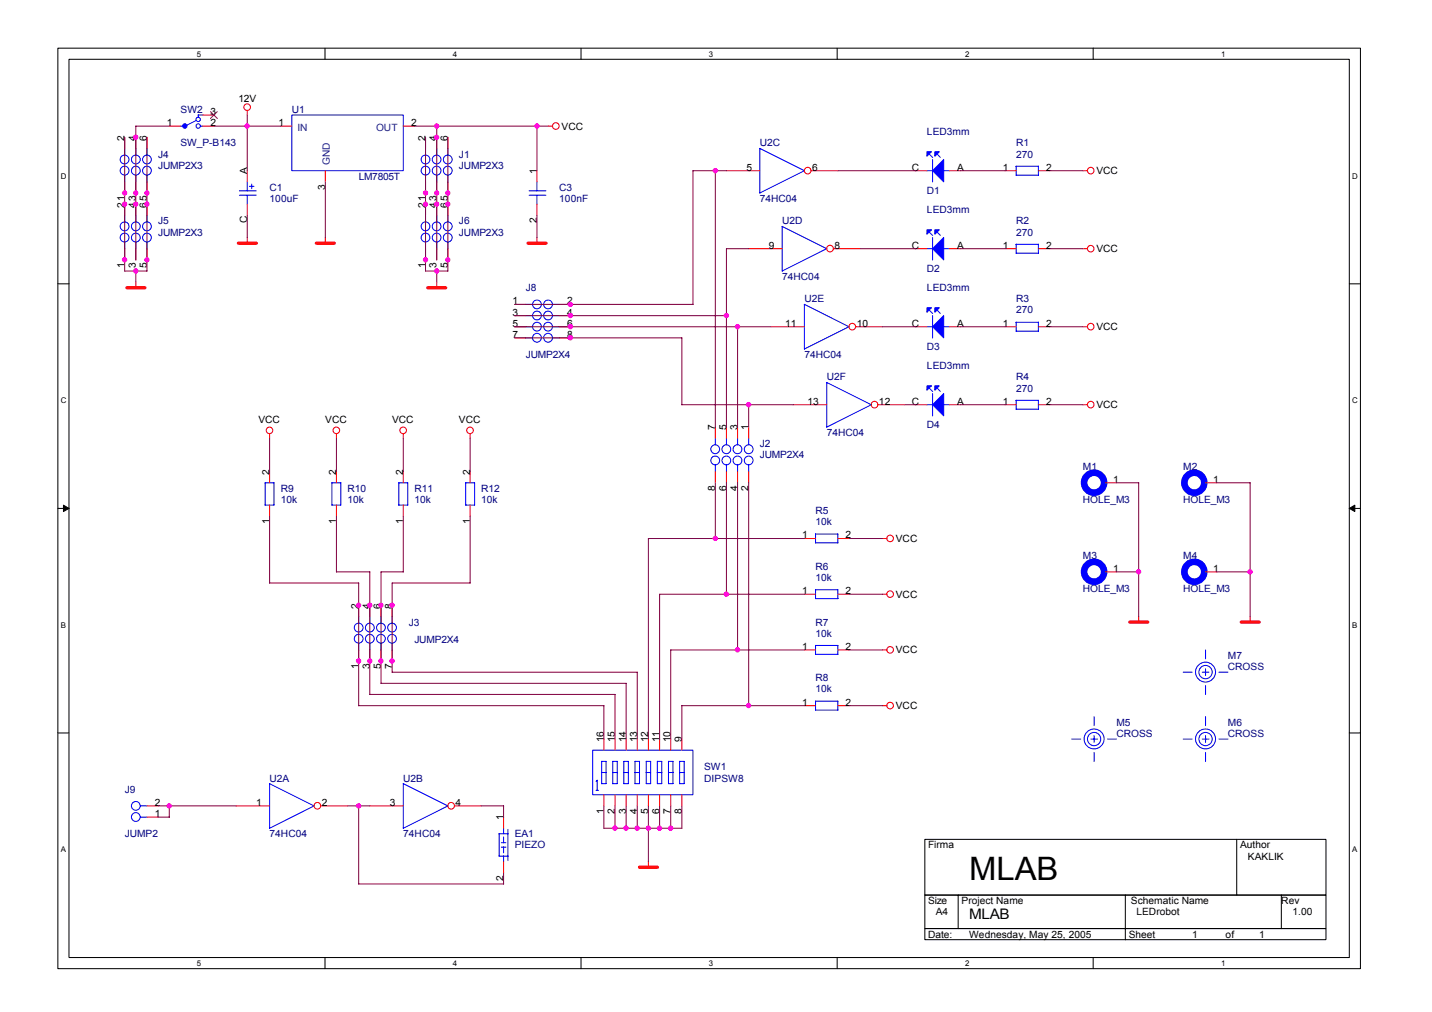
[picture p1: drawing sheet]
<svg xmlns="http://www.w3.org/2000/svg" width="297mm" height="210mm" viewBox="0 0 297 210" stroke-linecap="round" stroke-linejoin="round" font-family="sans-serif">
<path d="M12 10h270.2v190.9h-270.2zM14.3 12.3h265.6v186.3h-265.6z" fill="none" stroke="#000" stroke-width=".21"/>
<g fill="#fff">
<path d="M40.9 10.2h.9v1.9h-.9z"/>
<path d="M40.9 198.9h.9v1.8h-.9z"/>
</g>
<path d="M67.4 10v2.3M67.4 198.6v2.3" fill="none" stroke="#000" stroke-width=".21"/>
<g fill="#fff">
<path d="M94 10.2h.9v1.9h-.9z"/>
<path d="M94 198.9h.9v1.8h-.9z"/>
</g>
<path d="M120.5 10v2.3M120.5 198.6v2.3" fill="none" stroke="#000" stroke-width=".21"/>
<g fill="#fff">
<path d="M147.1 10.2h.9v1.9h-.9z"/>
<path d="M147.1 198.9h.9v1.8h-.9z"/>
</g>
<path d="M173.7 10v2.3M173.7 198.6v2.3" fill="none" stroke="#000" stroke-width=".21"/>
<g fill="#fff">
<path d="M200.2 10.2h.9v1.9h-.9z"/>
<path d="M200.2 198.9h.9v1.8h-.9z"/>
</g>
<path d="M226.8 10v2.3M226.8 198.6v2.3" fill="none" stroke="#000" stroke-width=".21"/>
<g fill="#fff">
<path d="M253.3 10.2h.9v1.9h-.9z"/>
<path d="M253.3 198.9h.9v1.8h-.9z"/>
<path d="M12.6 35.6h1.2v1.8h-1.2z"/>
<path d="M280.5 35.6h1.2v1.8h-1.2z"/>
<path d="M12.6 82.1h1.2v1.9h-1.2z"/>
<path d="M280.5 82.1h1.2v1.9h-1.2z"/>
</g>
<path d="M12 58.9h2.3M279.9 58.9h2.3" fill="none" stroke="#000" stroke-width=".21"/>
<g fill="#fff">
<path d="M12.6 128.7h1.1v1.9h-1.1z"/>
<path d="M280.5 128.7h1.1v1.9h-1.1z"/>
</g>
<path d="M12 105.5h2.3M279.9 105.5h2.3" fill="none" stroke="#000" stroke-width=".21"/>
<g fill="#000" stroke="#000" stroke-width=".21">
<path d="M13.2 104.8l1.1 .7-1.1 .6z" fill-rule="evenodd"/>
<path d="M279.9 105.5l1.1-.7v1.3z" fill-rule="evenodd"/>
</g>
<g fill="#fff">
<path d="M12.6 175.3h1.1v1.8h-1.1z"/>
<path d="M280.5 175.3h1.1v1.8h-1.1z"/>
</g>
<path d="M12 152h2.3M279.9 152h2.3M191.8 174.1h83.2v11.6h-83.2zM256.5 174.1v11.6M191.8 185.7h83.2v6.9h-83.2zM191.8 192.6h83.2v2.3h-83.2zM198.8 185.7v6.9M233.4 185.7v9.2M265.8 185.7v6.9" fill="none" stroke="#000" stroke-width=".21"/>
<g fill="none" stroke="#f00" stroke-width=".21">
<path d="M25.9 28.5v2.3M25.9 37.7v2.3M28.2 28.5v2.3M28.2 37.7v2.3M30.5 28.5v2.3M30.5 37.7v2.3M35.1 26.2h2.3M42 26.2h2.4M42 23.9h2.4M51.3 22.9v1M51.3 35.4v2.3M58.2 26.2h2.3"/>
<path d="M67.5 35.4v2.3M83.7 26.2h2.3M88.3 28.5v2.3M88.3 37.7v2.3M90.6 28.5v2.3M90.6 37.7v2.3M92.9 28.5v2.3M92.9 37.7v2.3M111.4 35.4v2.3M113.7 26.2h.9M150.7 35.4h6.9M168.3 35.4h5.5"/>
<path d="M190 35.4h2.3M196.9 35.4h2.3M208.5 35.4h2.3M215.4 35.4h2.3M224.6 35.4h1M25.9 42.4v2.3M25.9 51.6v2.3M28.2 42.4v2.3M28.2 51.6v2.3M28.2 58.5v1.2M30.5 42.4v2.3M30.5 51.6v2.3"/>
<path d="M51.3 42.4v2.3M51.3 49.3v1.2M67.5 49.3v1.2M88.3 42.4v2.3M88.3 51.6v2.3M90.6 42.4v2.3M90.6 51.6v2.3M90.6 58.5v1.2M92.9 42.4v2.3M92.9 51.6v2.3M111.4 42.4v2.3M111.4 49.3v1.2"/>
<path d="M155.3 51.6h6.9M172.9 51.6h5.5M190 51.6h2.3M196.9 51.6h2.3M208.5 51.6h2.3M215.4 51.6h2.3M224.6 51.6h1M106.8 67.8h2.3M106.8 63.1h2.3M106.8 65.5h2.3M106.8 70.1h2.3M116 67.8h2.3"/>
<path d="M116 63.1h2.3M116 65.5h2.3M116 70.1h2.3M159.9 67.8h7M177.5 67.8h5.5M190 67.8h2.3M196.9 67.8h2.3M208.5 67.8h2.3M215.4 67.8h2.3M224.6 67.8h1M55.9 89.9v1M55.9 97.8v2.3"/>
<path d="M69.8 89.9v1M69.8 97.8v2.3M83.7 89.9v1M83.7 97.8v2.3M97.5 89.9v1M97.5 97.8v2.3M148.4 88.6v2.3M148.4 97.8v2.3M150.7 88.6v2.3M150.7 97.8v2.3M153 88.6v2.3M153 97.8v2.3"/>
<path d="M155.3 88.6v2.3M155.3 97.8v2.3M164.5 83.9h7M182.1 83.9h5.6M190 83.9h2.3M196.9 83.9h2.3M208.5 83.9h2.3M215.4 83.9h2.3M224.6 83.9h1M55.9 104.8v2.3M69.8 104.8v2.3M83.7 104.8v2.3"/>
<path d="M97.5 104.8v2.3M166.9 111.7h2.3M173.8 111.7h2.3M183 111.7h1M229.3 100.1h2.3M229.3 118.6h2.3M250.1 100.1h2.3M250.1 118.6h2.3M74.4 125.6v2.3M74.4 134.8v2.3M76.7 125.6v2.3M76.7 134.8v2.3"/>
<path d="M79 125.6v2.3M79 134.8v2.3M81.3 125.6v2.3M81.3 134.8v2.3M166.9 123.3h2.3M166.9 134.8h2.3M173.8 123.3h2.3M173.8 134.8h2.3M183 123.3h1M183 134.8h1M236.2 127.9v1.2M259.3 127.9v1.2"/>
<path d="M125.3 153.3v2.3M127.6 153.3v2.3M129.9 153.3v2.3M132.2 153.3v2.3M134.5 153.3v2.3M136.8 153.3v2.3M139.1 153.3v2.3M141.4 153.3v2.3M166.9 146.4h2.3M173.8 146.4h2.3M183 146.4h1M30.5 169.5h2.3"/>
<path d="M30.5 167.2h2.3M49 167.2h6.9M66.5 167.2h5.6M76.7 167.2h7M94.3 167.2h5.5M104.5 169.5v2.3M104.5 178.7v2.3M125.3 164.8v2.4M127.6 164.8v2.4M129.9 164.8v2.4M132.2 164.8v2.4M134.5 164.8v2.4"/>
<path d="M134.5 178.7v1.2M136.8 164.8v2.4M139.1 164.8v2.4M141.4 164.8v2.4"/>
<circle cx="51.3" cy="22.2" r=".68"/>
<circle cx="115.3" cy="26.1" r=".69"/>
<circle cx="167.5" cy="35.4" r=".69"/>
<circle cx="226.2" cy="35.4" r=".68"/>
<circle cx="172.2" cy="51.6" r=".69"/>
<circle cx="226.3" cy="51.6" r=".68"/>
<circle cx="176.8" cy="67.8" r=".69"/>
<circle cx="226.2" cy="67.8" r=".68"/>
<circle cx="55.9" cy="89.3" r=".68"/>
<circle cx="69.8" cy="89.3" r=".68"/>
<circle cx="83.6" cy="89.3" r=".68"/>
<circle cx="97.5" cy="89.3" r=".68"/>
<circle cx="181.4" cy="83.9" r=".69"/>
<circle cx="226.2" cy="83.9" r=".68"/>
<circle cx="184.6" cy="111.7" r=".68"/>
<circle cx="184.6" cy="134.8" r=".68"/>
<circle cx="184.6" cy="123.2" r=".68"/>
<circle cx="184.6" cy="146.3" r=".68"/>
<circle cx="65.8" cy="167.1" r=".69"/>
<circle cx="93.6" cy="167.1" r=".69"/>
</g>
<path d="M26.3 59.7h3.8M49.4 50.4h3.8M65.6 50.4h3.7M88.7 59.7h3.8M109.5 50.4h3.8M234.4 129h3.7M257.5 129h3.7M132.7 179.9h3.7" fill="none" stroke="#f00" stroke-width=".68"/>
<g fill="none" stroke="#00f" stroke-width=".21">
<path d="M25.9 30.8v1.4M25.9 36.3v1.4M28.2 30.8v1.4M28.2 36.3v1.4M30.5 30.8v1.4M30.5 36.3v1.4M37.4 26.2h.5M40.7 25l-2.3 1.2M41.6 26.2h.4M42 23.9h-.9v.4M49.7 39.6h3.4M51.3 37.7v1.9"/>
<path d="M51.7 38.7h1M52.2 38.2v.9M60.5 23.9h23.2v11.5h-23.2zM88.3 30.8v1.4M88.3 36.3v1.4M90.6 30.8v1.4M90.6 36.3v1.4M92.9 30.8v1.4M92.9 36.3v1.4M109.7 39.6h3.5M111.4 37.7v1.9M157.6 30.8l9.3 4.6"/>
<path d="M157.6 30.8v9.2l9.3-4.6M192.3 35.4h1.1M192.7 31.9l.8 .8M193.4 33.1v4.6M194.4 31.9l.7 .7M195.7 35.4h1.2M210.8 34.5v1.8h4.6v-1.8h-4.6M25.9 44.7v1.4M25.9 50.2v1.4M28.2 44.7v1.4M28.2 50.2v1.4M30.5 44.7v1.4"/>
<path d="M30.5 50.2v1.4M49.7 40.5h3.4M51.3 40.5v1.9M88.3 44.7v1.4M88.3 50.2v1.4M90.6 44.7v1.4M90.6 50.2v1.4M92.9 44.7v1.4M92.9 50.2v1.4M109.7 40.5h3.5M111.4 40.5v1.9M162.2 46.9l9.3 4.7"/>
<path d="M162.2 47v9.2M171.5 51.6l-9.3 4.6M192.3 51.6h1.1M192.7 48.1l.8 .7M193.4 49.3v4.6M194.4 48.1l.7 .7M195.7 51.6h1.2M210.8 50.7v1.8h4.6v-1.8h-4.6M109.1 67.8h1.4M109.1 63.1h1.4M109.1 65.5h1.4M109.1 70.1h1.4"/>
<path d="M114.6 67.8h1.4M114.6 63.1h1.4M114.6 65.5h1.4M114.6 70.1h1.4M166.8 63.1l9.3 4.7-9.2 4.6v-9.3M171.5 79.3l9.2 4.7-9.2 4.6M171.5 79.3v9.3M192.3 67.8h1.1M192.7 64.3l.8 .7M193.4 65.5v4.6M194.4 64.3l.7 .7M195.7 67.8h1.2"/>
<path d="M210.8 66.8v1.9h4.6v-1.9h-4.6M148.4 90.9v1.4M148.4 96.4v1.4M150.7 90.9v1.4M150.7 96.4v1.4M153 90.9v1.4M153 96.4v1.4M155.3 90.9v1.4M155.3 96.4v1.4M192.3 83.9h1.1M192.7 80.5l.8 .7M193.4 81.6v4.7"/>
<path d="M194.4 80.5l.7 .7M195.7 83.9h1.2M210.8 83v1.9h4.6v-1.9h-4.6M55 100.1h1.8v4.7h-1.8zM68.8 100.1h1.9v4.7h-1.9M68.9 100.1v4.7M82.7 100.1h1.9v4.7h-1.9zM96.6 100.1h1.8v4.7h-1.8M96.6 100.1v4.7M173.8 112.6v-1.8l-4.6-.1v1.9h4.6M229 100.1h.3M229 118.6h.3"/>
<path d="M249.8 100.1h.3M249.8 118.6h.3M74.4 127.9v1.4M74.4 133.4v1.4M76.7 127.9v1.4M76.7 133.4v1.4M79 127.9v1.4M79 133.4v1.4M81.3 127.9v1.4M81.3 133.4v1.4M169.1 122.3h4.7M169.1 133.9h4.7"/>
<path d="M169.2 122.3v1.9h4.6M169.2 133.9v1.8h4.6M173.8 122.3v1.9M173.8 133.9v1.8M245.4 139.4h1.9M249.4 139.4h1.4M250.1 134.8v1.9M250.1 138.7v1.4M252.8 139.4h1.9M122.9 155.6h20.8v9.2h-20.8zM125.7 157.9v4.6M125.7 157.9h-.9v4.7"/>
<path d="M135 157.9v4.6M135 157.9h-1v4.7M141.9 157.9v4.6M141.9 157.9h-.9v4.7M169.1 145.4h4.7M169.2 145.4v1.9h4.6M173.8 145.4v1.9M222.3 153.3h1.9M226.3 153.3h1.4M226.9 148.7v1.8M226.9 152.6v1.4M226.9 156.1v1.8"/>
<path d="M229.7 153.3h1.9M245.4 153.3h1.9M249.4 153.3h1.4M250.1 142.2v1.9M250.1 148.7v1.8M250.1 152.6v1.4M250.1 156.1v1.8M252.8 153.3h1.9M29.1 169.5h1.4M29.1 167.2h1.4M65.2 167.2l-9.3 4.6v-9.3l9.3 4.7M92.9 167.2l-9.2 4.6v-9.3l9.2 4.7"/>
<path d="M103.5 172.9h1.9M103.5 172.9v4.7h1.9M104 174.8h.9M104 175.7h.9M104.5 171.8v1.1M104.5 173.6v1.2M104.5 175.7v1.2M104.5 177.5v1.2M105.4 172v6.5M123.6 163.9h.5M123.9 161.8v2.2M123.9 161.8l-.3 .3"/>
<path d="M124.8 160.2h.9M124.8 162.5h.9M127.1 160.2h.9M127.1 162.5h1l-.1-4.6h-.9v4.7M129.4 160.2h.9M129.4 162.5h1l-.1-4.6h-.9v4.7M131.7 160.2h1M131.7 162.5h1v-4.6h-1v4.7M134 160.2h1M134 162.5h1M136.3 160.2h1M136.4 162.5h.9v-4.6h-.9v4.7"/>
<path d="M138.6 160.2h1M138.7 162.5h.9v-4.6h-.9v4.7M140.9 160.2h1M141 162.5h.9"/>
<circle cx="25.8" cy="35.4" r=".92"/>
<circle cx="25.8" cy="33.1" r=".92"/>
<circle cx="28.2" cy="35.4" r=".91"/>
<circle cx="28.2" cy="33.1" r=".91"/>
<circle cx="30.5" cy="35.4" r=".91"/>
<circle cx="30.5" cy="33.1" r=".91"/>
<circle cx="41.1" cy="26.1" r=".46"/>
<circle cx="41.1" cy="24.8" r=".46"/>
<circle cx="88.3" cy="35.4" r=".91"/>
<circle cx="88.3" cy="33.1" r=".91"/>
<circle cx="90.6" cy="35.4" r=".91"/>
<circle cx="90.6" cy="33.1" r=".91"/>
<circle cx="92.9" cy="35.4" r=".91"/>
<circle cx="92.9" cy="33.1" r=".91"/>
<circle cx="25.8" cy="46.9" r=".92"/>
<circle cx="25.8" cy="49.3" r=".92"/>
<circle cx="28.2" cy="46.9" r=".91"/>
<circle cx="28.2" cy="49.3" r=".91"/>
<circle cx="30.5" cy="46.9" r=".91"/>
<circle cx="30.5" cy="49.3" r=".91"/>
<circle cx="88.3" cy="46.9" r=".91"/>
<circle cx="88.3" cy="49.3" r=".91"/>
<circle cx="90.6" cy="46.9" r=".91"/>
<circle cx="90.6" cy="49.3" r=".91"/>
<circle cx="92.9" cy="46.9" r=".91"/>
<circle cx="92.9" cy="49.3" r=".91"/>
<circle cx="111.4" cy="70.1" r=".91"/>
<circle cx="111.4" cy="63.1" r=".91"/>
<circle cx="111.4" cy="65.4" r=".91"/>
<circle cx="111.4" cy="67.8" r=".91"/>
<circle cx="113.7" cy="70.1" r=".91"/>
<circle cx="113.7" cy="63.1" r=".91"/>
<circle cx="113.7" cy="65.4" r=".91"/>
<circle cx="113.7" cy="67.8" r=".91"/>
<circle cx="148.4" cy="93.2" r=".91"/>
<circle cx="148.4" cy="95.5" r=".91"/>
<circle cx="150.7" cy="93.2" r=".91"/>
<circle cx="150.7" cy="95.5" r=".91"/>
<circle cx="153" cy="93.2" r=".92"/>
<circle cx="153" cy="95.5" r=".92"/>
<circle cx="155.3" cy="93.2" r=".91"/>
<circle cx="155.3" cy="95.5" r=".91"/>
<circle cx="74.4" cy="132.5" r=".91"/>
<circle cx="74.4" cy="130.2" r=".91"/>
<circle cx="76.7" cy="132.5" r=".91"/>
<circle cx="76.7" cy="130.2" r=".91"/>
<circle cx="79" cy="132.5" r=".91"/>
<circle cx="79" cy="130.2" r=".91"/>
<circle cx="81.3" cy="132.5" r=".91"/>
<circle cx="81.3" cy="130.2" r=".91"/>
<circle cx="250.1" cy="139.4" r="1.38"/>
<circle cx="250.1" cy="139.4" r="2.07"/>
<circle cx="226.9" cy="153.3" r="1.38"/>
<circle cx="227" cy="153.3" r="2.07"/>
<circle cx="250.1" cy="153.3" r="1.38"/>
<circle cx="250.1" cy="153.3" r="2.07"/>
<circle cx="28.2" cy="167.2" r=".91"/>
<circle cx="28.2" cy="169.5" r=".91"/>
</g>
<g fill="none" stroke="#00f" stroke-width="1.4">
<circle cx="226.9" cy="100.1" r="2.07"/>
<circle cx="227" cy="118.6" r="2.07"/>
<circle cx="247.7" cy="100.1" r="2.07"/>
<circle cx="247.7" cy="118.6" r="2.06"/>
</g>
<g fill="#00f" stroke="#00f" stroke-width=".21">
<path d="M195.7 33.1v4.6l-2.3-2.3z" fill-rule="evenodd"/>
<path d="M193.9 31.5h.9l-.9 .9z" fill-rule="evenodd"/>
<path d="M192.3 31.5h.9l-.9 .9z" fill-rule="evenodd"/>
<path d="M195.7 49.3v4.6l-2.3-2.3z" fill-rule="evenodd"/>
<path d="M193.9 47.7h.9l-.9 .9z" fill-rule="evenodd"/>
<path d="M192.3 47.7h.9l-.9 .9z" fill-rule="evenodd"/>
<path d="M195.7 65.5v4.6l-2.3-2.3z" fill-rule="evenodd"/>
<path d="M193.9 63.8h.9l-.9 1z" fill-rule="evenodd"/>
<path d="M192.3 63.8h.9l-.9 1z" fill-rule="evenodd"/>
<path d="M195.7 81.6v4.7l-2.3-2.4z" fill-rule="evenodd"/>
<path d="M193.9 80h.9l-.9 .9z" fill-rule="evenodd"/>
<path d="M192.3 80h.9l-.9 .9z" fill-rule="evenodd"/>
</g>
<circle cx="38.3" cy="26.1" r=".46" fill="#00f" stroke="#00f" stroke-width=".21"/>
<path d="M43.7 23.2l1.4 1.4M45.1 23.2l-1.5 1.4" fill="none" stroke="#804000" stroke-width=".21"/>
<g fill="none" stroke="#800040" stroke-width=".21">
<path d="M25.9 28.5v27.7M30.5 28.5v27.7M35.1 26.2h-6.9v27.7M44.4 26.2h13.9M51.3 23.9v11.5M67.5 37.7v11.6M86 26.2h27.7M88.3 28.5v27.7M90.6 26.2v27.7M92.9 28.5v27.7M111.4 26.2v9.2M148.4 35.4v53.2"/>
<path d="M150.7 35.4h-7v27.8l-36.9-.1M173.8 35.4h16.2M199.2 35.4h9.3M217.7 35.4h7M25.9 56.2h4.6M28.2 56.2v2.3M51.3 44.7v4.6M88.3 56.2h4.6M90.6 56.2v2.3M111.4 44.7v4.6M155.3 51.6h-4.6v37M178.4 51.6h11.6"/>
<path d="M199.2 51.6h9.3M217.7 51.6h7M106.8 67.8h53.2M106.8 65.5h43.9M106.8 70.1h34.7M141.4 70.1v13.8h23.2M153 67.8v20.8M183 67.8h7M199.2 67.8h9.3M217.7 67.8h7M55.9 90.9v6.9M69.8 90.9v6.9"/>
<path d="M83.7 90.9v6.9M97.5 90.9v6.9M155.3 83.9v4.7M187.7 83.9h2.3M199.2 83.9h9.3M217.7 83.9h7M55.9 107.1v13.8h18.5v25.5h50.9v6.9M69.8 107.1v11.5M69.8 118.6h6.9M76.7 118.6v25.5l50.9-.1v9.3M83.7 107.1v11.5M83.7 118.6h-4.7v23.2"/>
<path d="M97.5 107.1v13.8M148.4 100.1v11.6M150.7 100.1v23.2M153 100.1v34.7M155.3 100.1v46.3M166.9 111.7h-32.4v41.6M176.1 111.7h7M231.6 118.6h4.6M231.6 100.1h4.6v27.8M252.4 118.6h6.9M252.4 100.1h6.9v27.8M97.5 120.9h-16.2v18.5h50.9v13.9"/>
<path d="M166.9 134.8h-27.8v18.5M166.9 123.3h-30.1v30M176.1 134.8h7M176.1 123.3h7M79 141.7h50.9v11.6M166.9 146.4h-25.5v6.9M176.1 146.4h7M32.8 167.2h16.2M32.8 169.5h2.3M35.1 167.2v2.3M72.1 167.2h4.6M74.4 167.2v16.2l30.1-.1"/>
<path d="M99.8 167.2h4.7M104.5 167.2v2.3M125.3 167.2v4.6h16.2M127.6 167.2v4.6M129.9 167.2v4.6M132.2 167.2v4.6M134.5 167.2v11.5M136.8 167.2v4.6M139.1 167.2v4.6M141.4 167.1v4.7M104.5 181v2.4"/>
</g>
<g fill="#f0f" stroke="#f0f" stroke-width=".21">
<circle cx="155.3" cy="146.3" r=".45"/>
<circle cx="153" cy="134.8" r=".45"/>
<circle cx="150.7" cy="123.2" r=".45"/>
<circle cx="148.4" cy="111.7" r=".44"/>
<circle cx="132.2" cy="171.8" r=".46"/>
<circle cx="127.6" cy="171.8" r=".46"/>
<circle cx="74.4" cy="125.5" r=".46"/>
<circle cx="74.4" cy="137.1" r=".46"/>
<circle cx="76.7" cy="125.5" r=".45"/>
<circle cx="76.7" cy="137.1" r=".45"/>
<circle cx="79" cy="125.5" r=".45"/>
<circle cx="79" cy="137.1" r=".45"/>
<circle cx="81.3" cy="125.5" r=".46"/>
<circle cx="81.3" cy="137.1" r=".46"/>
<circle cx="148.4" cy="35.4" r=".45"/>
<circle cx="136.8" cy="171.8" r=".45"/>
<circle cx="129.9" cy="171.8" r=".46"/>
<circle cx="139.1" cy="171.8" r=".46"/>
<circle cx="134.5" cy="171.8" r=".45"/>
<circle cx="118.3" cy="65.4" r=".45"/>
<circle cx="150.7" cy="65.4" r=".45"/>
<circle cx="153" cy="67.8" r=".46"/>
<circle cx="155.3" cy="83.9" r=".46"/>
<circle cx="118.3" cy="63.1" r=".45"/>
<circle cx="118.3" cy="67.8" r=".46"/>
<circle cx="118.3" cy="70.1" r=".46"/>
<circle cx="35.1" cy="167.2" r=".45"/>
<circle cx="74.4" cy="167.2" r=".45"/>
<circle cx="236.2" cy="118.6" r=".46"/>
<circle cx="259.3" cy="118.6" r=".46"/>
<circle cx="92.9" cy="40" r=".45"/>
<circle cx="30.5" cy="40" r=".44"/>
<circle cx="25.8" cy="42.3" r=".45"/>
<circle cx="30.5" cy="42.3" r=".44"/>
<circle cx="30.5" cy="53.9" r=".44"/>
<circle cx="90.6" cy="56.2" r=".45"/>
<circle cx="111.4" cy="26.1" r=".45"/>
<circle cx="28.2" cy="42.3" r=".45"/>
<circle cx="92.9" cy="42.3" r=".45"/>
<circle cx="90.6" cy="42.3" r=".44"/>
<circle cx="88.3" cy="40" r=".44"/>
<circle cx="90.6" cy="28.5" r=".44"/>
<circle cx="28.2" cy="56.2" r=".46"/>
<circle cx="25.8" cy="40" r=".45"/>
<circle cx="92.9" cy="53.9" r=".45"/>
<circle cx="28.2" cy="28.5" r=".45"/>
<circle cx="28.2" cy="40" r=".45"/>
<circle cx="90.6" cy="26.1" r=".45"/>
<circle cx="51.3" cy="26.1" r=".46"/>
<circle cx="88.3" cy="42.3" r=".44"/>
<circle cx="90.6" cy="40" r=".44"/>
<circle cx="25.8" cy="53.9" r=".45"/>
<circle cx="88.3" cy="53.9" r=".44"/>
</g>
<text font-size="6.7" x="201.1" y="182.5">MLAB</text>
<text font-size="3" x="201.1" y="190.7">MLAB</text>
<g font-size="2.1" fill="#000080">
<text x="37.4" y="23.4">SW2</text>
<text x="60.5" y="23.4">U1</text>
<text x="192.3" y="28">LED3mm</text>
<text x="32.8" y="32.7">J4</text>
<text x="32.8" y="35">JUMP2X3</text>
<text x="37.4" y="30.4">SW_P-B143</text>
<text x="95.2" y="32.7">J1</text>
<text x="95.2" y="35">JUMP2X3</text>
<text x="157.6" y="30.4">U2C</text>
<text x="210.8" y="30.4">R1</text>
<text x="210.8" y="32.7">270</text>
<text x="55.9" y="39.6">C1</text>
<text x="55.9" y="41.9">100uF</text>
<text x="74.4" y="37.3">LM7805T</text>
<text x="116" y="39.6">C3</text>
<text x="116" y="41.9">100nF</text>
<text x="157.6" y="41.9">74HC04</text>
<text x="192.3" y="40.3">D1</text>
<text x="32.8" y="46.5">J5</text>
<text x="95.2" y="46.5">J6</text>
<text x="162.2" y="46.5">U2D</text>
<text x="192.3" y="44.2">LED3mm</text>
<text x="210.8" y="46.5">R2</text>
<text x="32.8" y="48.9">JUMP2X3</text>
<text x="95.2" y="48.9">JUMP2X3</text>
<text x="210.8" y="48.9">270</text>
<text x="162.2" y="58.1">74HC04</text>
<text x="192.3" y="56.5">D2</text>
<text x="109.1" y="60.4">J8</text>
<text x="166.9" y="62.7">U2E</text>
<text x="192.3" y="60.4">LED3mm</text>
<text x="210.8" y="62.7">R3</text>
<text x="210.8" y="65">270</text>
<text x="109.1" y="74.3">JUMP2X4</text>
<text x="166.9" y="74.3">74HC04</text>
<text x="192.3" y="72.7">D3</text>
<text x="192.3" y="76.6">LED3mm</text>
<text x="171.5" y="78.9">U2F</text>
<text x="210.8" y="78.9">R4</text>
<text x="210.8" y="81.2">270</text>
<text x="192.3" y="88.8">D4</text>
<text x="157.6" y="92.8">J2</text>
<text x="157.6" y="95.1">JUMP2X4</text>
<text x="171.5" y="90.5">74HC04</text>
<text x="224.6" y="97.4">M1</text>
<text x="245.4" y="97.4">M2</text>
<text x="58.2" y="102">R9</text>
<text x="58.2" y="104.3">10k</text>
<text x="72.1" y="102">R10</text>
<text x="72.1" y="104.3">10k</text>
<text x="86" y="102">R11</text>
<text x="86" y="104.3">10k</text>
<text x="99.8" y="102">R12</text>
<text x="99.8" y="104.3">10k</text>
<text x="169.2" y="106.6">R5</text>
<text x="224.6" y="104.3">HOLE_M3</text>
<text x="245.4" y="104.3">HOLE_M3</text>
<text x="169.2" y="108.9">10k</text>
<text x="169.2" y="118.2">R6</text>
<text x="224.6" y="115.9">M3</text>
<text x="245.4" y="115.9">M4</text>
<text x="169.2" y="120.5">10k</text>
<text x="224.6" y="122.8">HOLE_M3</text>
<text x="245.4" y="122.8">HOLE_M3</text>
<text x="84.8" y="129.8">J3</text>
<text x="169.2" y="129.8">R7</text>
<text x="86" y="133.5">JUMP2X4</text>
<text x="169.2" y="132.1">10k</text>
<text x="254.7" y="136.7">M7</text>
<text x="169.2" y="141.3">R8</text>
<text x="169.2" y="143.6">10k</text>
<text x="254.7" y="139">CROSS</text>
<text x="231.6" y="150.6">M5</text>
<text x="231.6" y="152.9">CROSS</text>
<text x="254.7" y="150.6">M6</text>
<text x="254.7" y="152.9">CROSS</text>
<text x="146" y="159.8">SW1</text>
<text x="25.9" y="164.4">J9</text>
<text x="55.9" y="162.1">U2A</text>
<text x="83.7" y="162.1">U2B</text>
<text x="146" y="162.1">DIPSW8</text>
<text x="25.9" y="173.7">JUMP2</text>
<text x="55.9" y="173.7">74HC04</text>
<text x="83.7" y="173.7">74HC04</text>
<text x="106.8" y="173.7">EA1</text>
<text x="106.8" y="176">PIEZO</text>
</g>
<g font-size="2.1">
<text x="43.6" y="23.8">3</text>
<text x="49.4" y="21.1">12V</text>
<text x="25.8" y="29.2" transform="rotate(-90 25.8 29.2)">2</text>
<text x="28.2" y="29.2" transform="rotate(-90 28.2 29.2)">4</text>
<text x="30.5" y="29.2" transform="rotate(-90 30.5 29.2)">6</text>
<text x="34.6" y="26.1">1</text>
<text x="43.6" y="26.1">2</text>
<text x="57.7" y="26.1">1</text>
<text x="85.3" y="26.1">2</text>
<text x="88.2" y="29.2" transform="rotate(-90 88.2 29.2)">2</text>
<text x="90.6" y="29.2" transform="rotate(-90 90.6 29.2)">4</text>
<text x="92.9" y="29.2" transform="rotate(-90 92.9 29.2)">6</text>
<text x="116.5" y="26.9">VCC</text>
<text x="154.8" y="35.4">5</text>
<text x="168.5" y="35.4">6</text>
<text x="189.1" y="35.4">C</text>
<text x="198.5" y="35.4">A</text>
<text x="208" y="35.4">1</text>
<text x="217" y="35.4">2</text>
<text x="51.3" y="36.1" transform="rotate(-90 51.3 36.1)">A</text>
<text x="67.5" y="39.3" transform="rotate(-90 67.5 39.3)">3</text>
<text x="111.4" y="36.1" transform="rotate(-90 111.4 36.1)">1</text>
<text x="227.4" y="36.1">VCC</text>
<text x="25.8" y="43.1" transform="rotate(-90 25.8 43.1)">21</text>
<text x="28.2" y="43.1" transform="rotate(-90 28.2 43.1)">43</text>
<text x="30.5" y="43.1" transform="rotate(-90 30.5 43.1)">65</text>
<text x="51.3" y="46.3" transform="rotate(-90 51.3 46.3)">C</text>
<text x="88.2" y="43.1" transform="rotate(-90 88.2 43.1)">21</text>
<text x="90.6" y="43.1" transform="rotate(-90 90.6 43.1)">43</text>
<text x="92.9" y="43.1" transform="rotate(-90 92.9 43.1)">65</text>
<text x="111.4" y="46.3" transform="rotate(-90 111.4 46.3)">2</text>
<text x="159.4" y="51.6">9</text>
<text x="173.1" y="51.6">8</text>
<text x="189.1" y="51.6">C</text>
<text x="198.5" y="51.6">A</text>
<text x="208" y="51.6">1</text>
<text x="217" y="51.6">2</text>
<text x="227.4" y="52.3">VCC</text>
<text x="25.8" y="55.5" transform="rotate(-90 25.8 55.5)">1</text>
<text x="28.2" y="55.5" transform="rotate(-90 28.2 55.5)">3</text>
<text x="30.5" y="55.5" transform="rotate(-90 30.5 55.5)">5</text>
<text x="88.2" y="55.5" transform="rotate(-90 88.2 55.5)">1</text>
<text x="90.6" y="55.5" transform="rotate(-90 90.6 55.5)">3</text>
<text x="92.9" y="55.5" transform="rotate(-90 92.9 55.5)">5</text>
<text x="106.3" y="63.1">1</text>
<text x="106.3" y="65.4">3</text>
<text x="117.6" y="63.1">2</text>
<text x="117.6" y="65.4">4</text>
<text x="106.3" y="67.8">5</text>
<text x="106.3" y="70.1">7</text>
<text x="117.6" y="67.8">6</text>
<text x="117.6" y="70.1">8</text>
<text x="162.9" y="67.8">11</text>
<text x="177.7" y="67.8">10</text>
<text x="189.1" y="67.8">C</text>
<text x="198.5" y="67.8">A</text>
<text x="208" y="67.8">1</text>
<text x="217" y="67.8">2</text>
<text x="227.4" y="68.5">VCC</text>
<text x="167.5" y="83.9">13</text>
<text x="182.3" y="83.9">12</text>
<text x="189.1" y="83.9">C</text>
<text x="198.5" y="83.9">A</text>
<text x="208" y="83.9">1</text>
<text x="217" y="83.9">2</text>
<text x="53.6" y="87.7">VCC</text>
<text x="67.5" y="87.7">VCC</text>
<text x="81.3" y="87.7">VCC</text>
<text x="95.2" y="87.7">VCC</text>
<text x="148.4" y="89.3" transform="rotate(-90 148.4 89.3)">7</text>
<text x="150.7" y="89.3" transform="rotate(-90 150.7 89.3)">5</text>
<text x="153" y="89.3" transform="rotate(-90 153 89.3)">3</text>
<text x="155.3" y="89.3" transform="rotate(-90 155.3 89.3)">1</text>
<text x="227.4" y="84.7">VCC</text>
<text x="55.9" y="98.5" transform="rotate(-90 55.9 98.5)">2</text>
<text x="69.8" y="98.5" transform="rotate(-90 69.8 98.5)">2</text>
<text x="83.6" y="98.5" transform="rotate(-90 83.6 98.5)">2</text>
<text x="97.5" y="98.5" transform="rotate(-90 97.5 98.5)">2</text>
<text x="148.4" y="101.7" transform="rotate(-90 148.4 101.7)">8</text>
<text x="150.7" y="101.7" transform="rotate(-90 150.7 101.7)">6</text>
<text x="153" y="101.7" transform="rotate(-90 153 101.7)">4</text>
<text x="155.3" y="101.7" transform="rotate(-90 155.3 101.7)">2</text>
<text x="230.9" y="100.1">1</text>
<text x="251.7" y="100.1">1</text>
<text x="55.9" y="108.7" transform="rotate(-90 55.9 108.7)">1</text>
<text x="69.8" y="108.7" transform="rotate(-90 69.8 108.7)">1</text>
<text x="83.6" y="108.7" transform="rotate(-90 83.6 108.7)">1</text>
<text x="97.5" y="108.7" transform="rotate(-90 97.5 108.7)">1</text>
<text x="166.4" y="111.7">1</text>
<text x="175.4" y="111.7">2</text>
<text x="185.8" y="112.4">VCC</text>
<text x="230.9" y="118.6">1</text>
<text x="251.7" y="118.6">1</text>
<text x="166.4" y="123.2">1</text>
<text x="175.4" y="123.2">2</text>
<text x="185.8" y="124">VCC</text>
<text x="74.4" y="126.3" transform="rotate(-90 74.4 126.3)">2</text>
<text x="76.7" y="126.3" transform="rotate(-90 76.7 126.3)">4</text>
<text x="79" y="126.3" transform="rotate(-90 79 126.3)">6</text>
<text x="81.3" y="126.3" transform="rotate(-90 81.3 126.3)">8</text>
<text x="166.4" y="134.8">1</text>
<text x="175.4" y="134.8">2</text>
<text x="185.8" y="135.5">VCC</text>
<text x="74.4" y="138.7" transform="rotate(-90 74.4 138.7)">1</text>
<text x="76.7" y="138.7" transform="rotate(-90 76.7 138.7)">3</text>
<text x="79" y="138.7" transform="rotate(-90 79 138.7)">5</text>
<text x="81.3" y="138.7" transform="rotate(-90 81.3 138.7)">7</text>
<text x="166.4" y="146.3">1</text>
<text x="175.4" y="146.3">2</text>
<text x="185.8" y="147.1">VCC</text>
<text x="125.2" y="154" transform="rotate(-90 125.2 154)">16</text>
<text x="127.6" y="154" transform="rotate(-90 127.6 154)">15</text>
<text x="129.9" y="154" transform="rotate(-90 129.9 154)">14</text>
<text x="132.2" y="154" transform="rotate(-90 132.2 154)">13</text>
<text x="134.5" y="154" transform="rotate(-90 134.5 154)">12</text>
<text x="136.8" y="154" transform="rotate(-90 136.8 154)">11</text>
<text x="139.1" y="154" transform="rotate(-90 139.1 154)">10</text>
<text x="141.4" y="154" transform="rotate(-90 141.4 154)">9</text>
<text x="32.1" y="167.1">2</text>
<text x="53.1" y="167.1">1</text>
<text x="66.8" y="167.1">2</text>
<text x="80.9" y="167.1">3</text>
<text x="94.5" y="167.1">4</text>
<text x="32.1" y="169.5">1</text>
<text x="104.4" y="170.2" transform="rotate(-90 104.4 170.2)">1</text>
<text x="125.2" y="168.8" transform="rotate(-90 125.2 168.8)">1</text>
<text x="127.6" y="168.8" transform="rotate(-90 127.6 168.8)">2</text>
<text x="129.9" y="168.8" transform="rotate(-90 129.9 168.8)">3</text>
<text x="132.2" y="168.8" transform="rotate(-90 132.2 168.8)">4</text>
<text x="134.5" y="168.8" transform="rotate(-90 134.5 168.8)">5</text>
<text x="136.8" y="168.8" transform="rotate(-90 136.8 168.8)">6</text>
<text x="139.1" y="168.8" transform="rotate(-90 139.1 168.8)">7</text>
<text x="141.4" y="168.8" transform="rotate(-90 141.4 168.8)">8</text>
<text x="192.5" y="176">Firma</text>
<text x="257.2" y="176">Author</text>
<text x="258.8" y="178.3">KAKLIK</text>
<text x="104.4" y="182.6" transform="rotate(-90 104.4 182.6)">2</text>
<text x="192.5" y="187.5">Size</text>
<text x="194.1" y="189.8">A4</text>
<text x="199.5" y="187.5">Project Name</text>
<text x="234.6" y="187.5">Schematic Name</text>
<text x="235.7" y="189.8">LEDrobot</text>
<text x="265.8" y="187.5">Rev</text>
<text x="268.1" y="189.8">1.00</text>
<text x="192.5" y="194.5">Date:</text>
<text x="201.1" y="194.5">Wednesday, May 25, 2005</text>
<text x="234.1" y="194.5">Sheet</text>
<text x="247.3" y="194.5">1</text>
<text x="254.2" y="194.5">of</text>
<text x="261.2" y="194.5">1</text>
</g>
<g font-size="2.1" fill="#004080">
<text x="61.7" y="27.1">IN</text>
<text x="78" y="27.1">OUT</text>
<text x="68.4" y="34.2" transform="rotate(-90 68.4 34.2)">GND</text>
</g>
<g font-size="1.6">
<text x="40.9" y="11.7">5</text>
<text x="94" y="11.7">4</text>
<text x="147.1" y="11.7">3</text>
<text x="200.2" y="11.7">2</text>
<text x="253.3" y="11.7">1</text>
<text x="12.6" y="37.1">D</text>
<text x="280.5" y="37.1">D</text>
<text x="12.6" y="83.6">C</text>
<text x="280.5" y="83.6">C</text>
<text x="12.6" y="130.2">B</text>
<text x="280.5" y="130.2">B</text>
<text x="12.6" y="176.8">A</text>
<text x="280.5" y="176.8">A</text>
<text x="40.9" y="200.3">5</text>
<text x="94" y="200.3">4</text>
<text x="147.1" y="200.3">3</text>
<text x="200.2" y="200.3">2</text>
<text x="253.3" y="200.3">1</text>
</g>
</svg>
